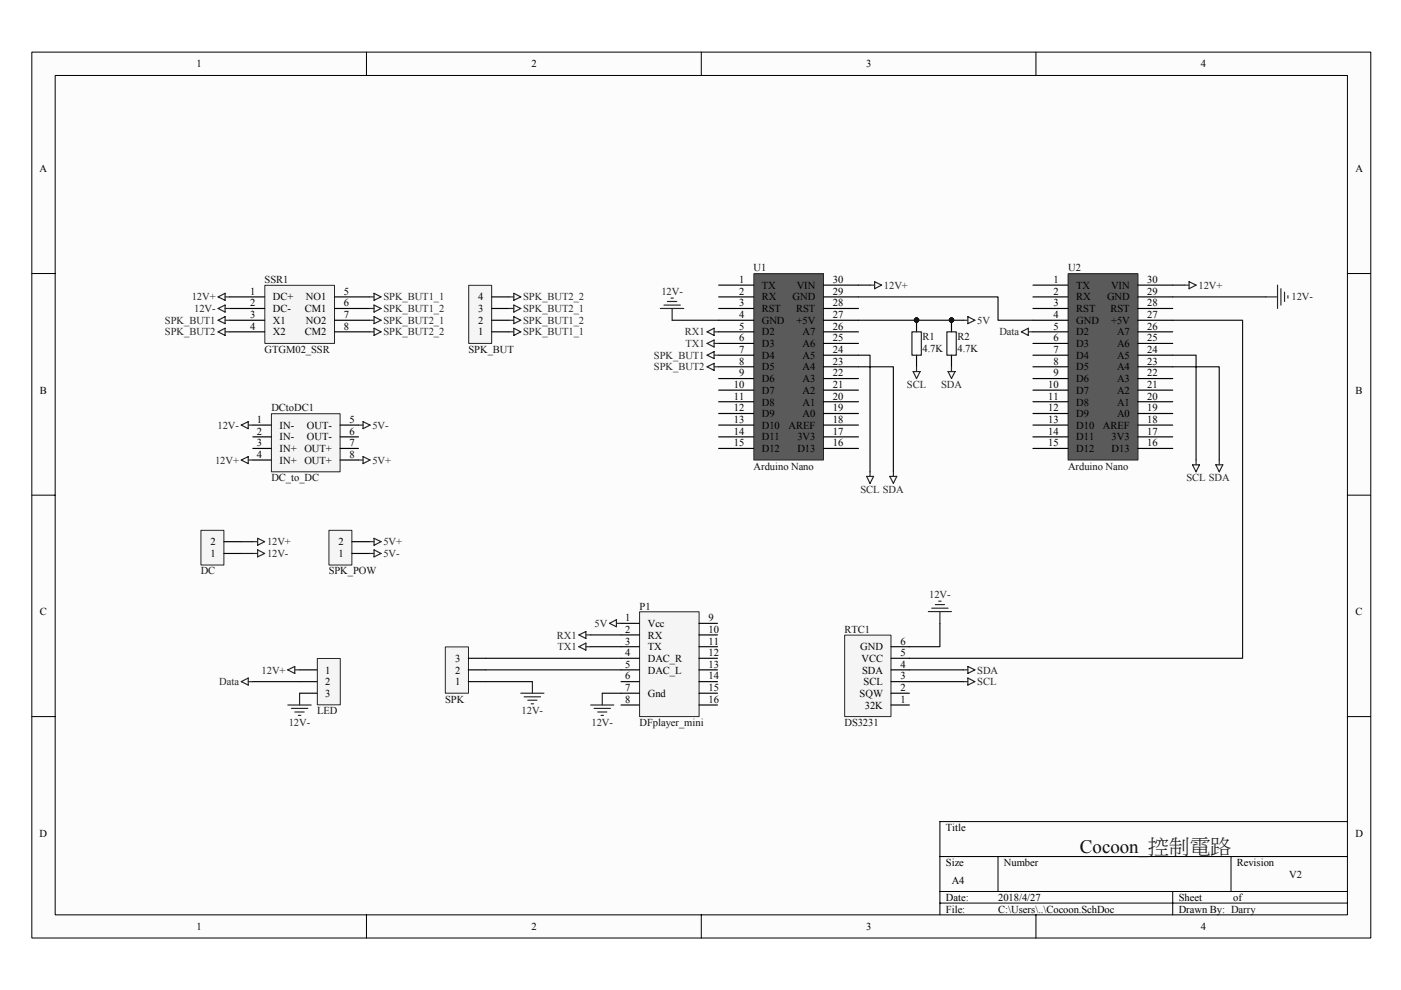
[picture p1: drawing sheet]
<svg xmlns="http://www.w3.org/2000/svg" width="297mm" height="210mm" viewBox="0 0 297 210" stroke-linecap="round" stroke-linejoin="round" font-family="sans-serif">
<path d="M6.8 11.1h283.8v187.8h-283.8z" fill="#fcfcfc"/>
<path d="M6.7 11h283.9v187.9h-283.9z" fill="none" stroke="#000" stroke-width=".21"/>
<path d="M11.7 16h274v178h-274z" fill="#fcfcfc"/>
<g fill="none" stroke="#000" stroke-width=".21">
<path d="M11.7 16h274v178h-274zM77.7 11v5M148.7 11v5M219.6 11v5M6.7 58h5M285.7 58h4.9M6.7 105h5M285.7 105h4.9M6.7 151.9h5M285.7 151.9h4.9M285.7 174.2h-86.4v19.8M77.7 194v4.9"/>
<path d="M148.7 194v4.9M199.3 181.6h86.4M199.3 189h86.4M199.3 191.5h86.4M211.6 181.6v7.4M219.6 194v4.9M248.6 189v5M261 181.6v7.4"/>
</g>
<path d="M135.7 129.8h12.5v22.1h-12.5z" fill="#f5f5f5"/>
<path d="M135.6 129.7h12.6v22.2h-12.6z" fill="none" stroke="#262626" stroke-width=".21"/>
<g fill="none" stroke="#000" stroke-width=".25">
<path d="M131.7 132.2h3.9M131.7 134.6h3.9M131.7 137.1h3.9M131.7 139.6h3.9M148.2 132.2h3.9M148.2 134.6h3.9M148.2 137.1h3.9M148.2 139.6h3.9M131.7 142h3.9M131.7 144.5h3.9M131.7 147h3.9M131.7 149.5h3.9"/>
<path d="M148.2 142h3.9M148.2 144.5h3.9M148.2 147h3.9M148.2 149.5h3.9"/>
</g>
<path d="M179.1 134.7h9.8v17.2h-9.8z" fill="#f5f5f5"/>
<path d="M179.1 134.7h9.8v17.2h-9.8z" fill="none" stroke="#262626" stroke-width=".21"/>
<path d="M188.9 139.6h3.9M188.9 137.1h3.9M188.9 149.5h3.9M188.9 147h3.9M188.9 144.5h3.9M188.9 142h3.9" fill="none" stroke="#000" stroke-width=".25"/>
<path d="M56.2 60.5h14.7v12.3h-14.7z" fill="#f5f5f5"/>
<path d="M56.1 60.5h14.8v12.3h-14.8z" fill="none" stroke="#262626" stroke-width=".21"/>
<path d="M48.7 62.9h7.4M48.7 65.4h7.4M48.7 67.9h7.4M48.7 70.4h7.4M70.9 62.9h7.4M70.9 65.4h7.4M70.9 67.9h7.4M70.9 70.4h7.4" fill="none" stroke="#000" stroke-width=".25"/>
<path d="M42.6 112.5h4.9v7.3h-4.9z" fill="#f5f5f5"/>
<path d="M42.6 112.4h4.9v7.4h-4.9z" fill="none" stroke="#262626" stroke-width=".21"/>
<path d="M47.5 117.3h3.7M47.5 114.8h3.7" fill="none" stroke="#000" stroke-width=".25"/>
<path d="M46.2 62.9l1.5-.7v1.5zM46.2 65.4l1.5-.7v1.5zM47.7 62.9h1M47.7 65.4h1" fill="none" stroke="#262626" stroke-width=".25"/>
<path d="M159.9 58.1h14.7v39.4h-14.7z" fill="#5a5a5a"/>
<path d="M159.8 58h14.8v39.5h-14.8z" fill="none" stroke="#262626" stroke-width=".21"/>
<g fill="none" stroke="#000" stroke-width=".25">
<path d="M152.4 60.5h7.4M152.4 62.9h7.4M152.4 65.4h7.4M152.4 67.9h7.4M152.4 70.4h7.4M152.4 72.8h7.4M152.4 75.3h7.4M152.4 77.8h7.4M174.6 60.5h7.4M174.6 62.9h7.4M174.6 65.4h7.4M174.6 67.9h7.4"/>
<path d="M174.6 70.4h7.4M174.6 72.8h7.4M174.6 75.3h7.4M174.6 77.8h7.4M152.4 80.3h7.4M152.4 82.7h7.4M152.4 85.2h7.4M152.4 87.7h7.4M152.4 90.1h7.4M152.4 92.6h7.4M152.4 95.1h7.4M174.6 80.3h7.4"/>
<path d="M174.6 82.7h7.4M174.6 85.2h7.4M174.6 87.7h7.4M174.6 90.1h7.4M174.6 92.6h7.4M174.6 95.1h7.4"/>
</g>
<path d="M185.4 59.7l1.5 .8-1.5 .7zM184.5 60.5h.9" fill="none" stroke="#262626" stroke-width=".25"/>
<path d="M226.5 58.1h14.8v39.4h-14.8z" fill="#5a5a5a"/>
<path d="M226.5 58h14.8v39.5h-14.8z" fill="none" stroke="#262626" stroke-width=".21"/>
<g fill="none" stroke="#000" stroke-width=".25">
<path d="M219 60.5h7.4M219 62.9h7.4M219 65.4h7.4M219 67.9h7.4M219 70.4h7.4M219 72.8h7.4M219 75.3h7.4M219 77.8h7.4M241.2 60.5h7.4M241.2 62.9h7.4M241.2 65.4h7.4M241.2 67.9h7.4"/>
<path d="M241.2 70.4h7.4M241.2 72.8h7.4M241.2 75.3h7.4M241.2 77.8h7.4M219 80.3h7.4M219 82.7h7.4M219 85.2h7.4M219 87.7h7.4M219 90.1h7.4M219 92.6h7.4M219 95.1h7.4M241.2 80.3h7.4"/>
<path d="M241.2 82.7h7.4M241.2 85.2h7.4M241.2 87.7h7.4M241.2 90.1h7.4M241.2 92.6h7.4M241.2 95.1h7.4"/>
</g>
<g fill="none" stroke="#262626" stroke-width=".25">
<path d="M252.1 59.7l1.5 .8-1.5 .7zM149.9 70.4l1.5-.8v1.5zM149.9 72.8l1.5-.7v1.5zM151.4 70.4h1M151.4 72.8h1M204.2 67.9h1M205.2 67.1l1.5 .8-1.5 .7zM251.1 60.5h1M183.7 101h1.5l-.7 1.5zM184.5 100v1M188.7 101h1.4l-.7 1.5zM189.4 100v1"/>
<path d="M122.7 134.6l1.5-.7v1.5zM122.7 137.1l1.5-.7v1.4zM124.2 134.6h1M124.2 137.1h1M129.2 132.2l1.5-.8v1.5zM130.7 132.2h1M196.8 129.7h4.9M197.5 128.9h3.5M198.3 128.2h2M199 127.5h.5M199.3 129.7v2.5M125.2 149.5h4.9"/>
<path d="M126 150.2h3.4M126.7 151h2M127.4 151.7h.5M127.7 147v2.5M204.2 144.5h1M204.2 142h1M205.2 141.3l1.5 .7-1.5 .8zM205.2 143.8l1.5 .7-1.5 .7z"/>
</g>
<path d="M67.3 139.7h4.9v9.7h-4.9z" fill="#f5f5f5"/>
<path d="M67.3 139.6h4.9v9.8h-4.9z" fill="none" stroke="#262626" stroke-width=".21"/>
<path d="M63.5 142h3.7M63.5 144.5h3.7M63.5 147h3.7" fill="none" stroke="#000" stroke-width=".25"/>
<g fill="none" stroke="#262626" stroke-width=".25">
<path d="M46.2 67.9l1.5-.8v1.5zM46.2 70.4l1.5-.8v1.5zM47.7 70.4h1M47.7 67.9h1M78.3 70.4h1M78.3 62.9h1M78.3 65.4h1M78.3 67.9h1M79.3 62.2l1.5 .7-1.5 .8zM79.3 64.7l1.5 .7-1.5 .8zM79.3 67.1l1.5 .8-1.5 .7zM79.3 69.6l1.5 .8-1.5 .7z"/>
<path d="M149.9 75.3l1.5-.8v1.5zM149.9 77.8l1.5-.8v1.5zM151.4 75.3h1M151.4 77.8h1M216.5 70.4l1.5-.8v1.5zM218 70.4h1M51.2 144.5l1.4-.7v1.4zM52.6 144.5h1M61 142l1.5-.7v1.5zM61 149.5h5M61.8 150.2h3.4M62.5 142h1"/>
<path d="M62.5 151h2M63.3 151.7h.5M63.5 147v2.5M110.4 147h4.9M111.1 147.7h3.5M111.9 148.5h1.9M112.6 149.2h.5M112.9 144.5v2.5"/>
</g>
<path d="M99.4 60.5h4.8v12.3h-4.8z" fill="#f5f5f5"/>
<path d="M99.4 60.5h4.8v12.3h-4.8z" fill="none" stroke="#262626" stroke-width=".21"/>
<path d="M104.2 70.4h3.7M104.2 67.9h3.7M104.2 65.4h3.7M104.2 62.9h3.7" fill="none" stroke="#000" stroke-width=".25"/>
<path d="M107.9 70.4h1M107.9 67.9h1M107.9 65.4h1M107.9 62.9h1M108.9 69.6l1.5 .8-1.5 .7zM108.9 62.2l1.5 .7-1.5 .8zM108.9 64.7l1.5 .7-1.5 .8zM108.9 67.1l1.5 .8-1.5 .7zM53.6 114.8h1M53.6 117.3h1M54.6 114.1l1.5 .7-1.5 .8zM54.6 116.6l1.5 .7-1.5 .8z" fill="none" stroke="#262626" stroke-width=".25"/>
<path d="M57.6 87.8h14.5v12.2h-14.5z" fill="#f5f5f5"/>
<path d="M57.5 87.7h14.6v12.3h-14.6z" fill="none" stroke="#262626" stroke-width=".21"/>
<path d="M53.6 90.1h3.9M53.6 92.6h3.9M53.6 95.1h3.9M53.6 97.5h3.9M72.1 90.1h3.9M72.1 92.6h3.9M72.1 95.1h3.9M72.1 97.5h3.9" fill="none" stroke="#000" stroke-width=".25"/>
<path d="M51.2 97.5l1.4-.7v1.5zM51.2 90.1l1.4-.7v1.5zM52.6 97.5h1M52.6 90.1h1" fill="none" stroke="#262626" stroke-width=".25"/>
<path d="M69.8 112.5h4.8v7.3h-4.8z" fill="#f5f5f5"/>
<path d="M69.7 112.4h4.9v7.4h-4.9z" fill="none" stroke="#262626" stroke-width=".21"/>
<path d="M74.6 117.3h3.7M74.6 114.8h3.7" fill="none" stroke="#000" stroke-width=".25"/>
<path d="M76 97.5h1M76 90.1h1M77 96.8l1.5 .7-1.5 .8zM77 89.4l1.5 .7-1.5 .8zM78.3 114.8h1M78.3 117.3h1M79.3 114.1l1.5 .7-1.5 .8zM79.3 116.6l1.5 .7-1.5 .8z" fill="none" stroke="#262626" stroke-width=".25"/>
<path d="M94.5 137.2h4.8v9.8h-4.8z" fill="#f5f5f5"/>
<path d="M94.4 137.2h4.9v9.8h-4.9z" fill="none" stroke="#262626" stroke-width=".21"/>
<path d="M194.3 67.9v2.5M194.3 75.3v2.5M201.7 67.9v2.5M201.7 75.3v2.5M99.3 139.6h3.7M99.3 144.5h3.7M99.3 142h3.7" fill="none" stroke="#000" stroke-width=".25"/>
<g fill="none" stroke="#262626" stroke-width=".25">
<path d="M140 65.4h5M140.8 64.7h3.4M141.5 63.9h2M142.3 63.2h.5M142.5 65.4v2.5M193.6 78.8h1.5l-.8 1.5zM194.3 77.8v1M201 78.8h1.5l-.8 1.5zM201.7 77.8v1M268.4 62.9h2.5M270.9 60.5v4.9M271.6 61.2v3.5"/>
<path d="M272.3 61.9v2M273.1 62.7v.5M252.8 98.6h1.5l-.7 1.4zM253.6 97.5v1.1M257.8 98.6h1.5l-.8 1.4zM258.5 97.5v1.1"/>
</g>
<g fill="#0e0e0e" stroke="#0e0e0e" stroke-width=".21">
<circle cx="194.3" cy="67.9" r=".46"/>
<circle cx="201.7" cy="67.9" r=".46"/>
</g>
<path d="M193.4 70.4h1.9v4.9h-1.9zM200.8 70.4h1.9v4.9h-1.9z" fill="none" stroke="#1c1c1c" stroke-width=".25"/>
<g fill="none" stroke="#0e0e0e" stroke-width=".25">
<path d="M142.5 67.9h9.9M182 62.9h29.6v5h7.4M182 75.3h2.5v24.7M182 77.8h7.4v22.2M182 60.5h2.5M182 67.9h22.2M248.6 75.3h5v22.2M248.6 77.8h9.9v19.7M248.6 67.9h14.9v71.7h-70.7M248.6 60.5h2.5M248.6 62.9h19.8M51.2 114.8h2.4"/>
<path d="M51.2 117.3h2.4M103 139.6h28.7M125.2 134.6h6.5M125.2 137.1h6.5M199.3 132.2v4.9h-6.5M53.6 144.5h9.9M103 144.5h9.9M103 142h28.7M127.7 147h4M192.8 144.5h11.4M192.8 142h11.4"/>
</g>
<text font-size="4" fill="#0e0e0e" x="228.9" y="180.8">Cocoon_控制電路</text>
<g font-size="2.2">
<text x="41.7" y="14.3">1</text>
<text x="112.7" y="14.3">2</text>
<text x="183.6" y="14.3">3</text>
<text x="254.6" y="14.3">4</text>
<text x="8.4" y="36.5">A</text>
<text x="287.4" y="36.5">A</text>
<text x="156.7" y="60">1</text>
<text x="176.6" y="60">30</text>
<text x="223.4" y="60">1</text>
<text x="243.2" y="60">30</text>
<text x="53" y="62.5">1</text>
<text x="53" y="64.9">2</text>
<text x="57.8" y="63.7">DC+</text>
<text x="64.9" y="63.7">NO1</text>
<text x="72.9" y="62.5">5</text>
<text x="72.9" y="64.9">6</text>
<text x="101.4" y="63.7">4</text>
<text x="156.7" y="62.5">2</text>
<text x="156.7" y="64.9">3</text>
<text x="161.5" y="61.3">TX</text>
<text x="161.5" y="63.7">RX</text>
<text x="168" y="63.7">GND</text>
<text x="168.9" y="61.3">VIN</text>
<text x="176.6" y="64.9">28</text>
<text x="176.6" y="62.5">29</text>
<text x="223.4" y="62.5">2</text>
<text x="223.4" y="64.9">3</text>
<text x="228.2" y="61.3">TX</text>
<text x="228.2" y="63.7">RX</text>
<text x="234.7" y="63.7">GND</text>
<text x="235.6" y="61.3">VIN</text>
<text x="243.2" y="62.5">29</text>
<text x="243.2" y="64.9">28</text>
<text x="53" y="67.4">3</text>
<text x="53" y="69.9">4</text>
<text x="57.8" y="66.2">DC-</text>
<text x="57.8" y="68.7">X1</text>
<text x="57.8" y="71.1">X2</text>
<text x="64.6" y="66.2">CM1</text>
<text x="64.6" y="71.1">CM2</text>
<text x="64.9" y="68.7">NO2</text>
<text x="72.9" y="67.4">7</text>
<text x="72.9" y="69.9">8</text>
<text x="101.4" y="71.1">1</text>
<text x="101.4" y="68.7">2</text>
<text x="101.4" y="66.2">3</text>
<text x="156.7" y="67.4">4</text>
<text x="156.7" y="69.9">5</text>
<text x="161.5" y="66.2">RST</text>
<text x="161.5" y="68.7">GND</text>
<text x="161.5" y="71.1">D2</text>
<text x="168.8" y="66.2">RST</text>
<text x="168.9" y="68.7">+5V</text>
<text x="170.2" y="71.1">A7</text>
<text x="176.6" y="69.9">26</text>
<text x="176.6" y="67.4">27</text>
<text x="223.4" y="67.4">4</text>
<text x="223.4" y="69.9">5</text>
<text x="228.2" y="66.2">RST</text>
<text x="228.2" y="68.7">GND</text>
<text x="228.2" y="71.1">D2</text>
<text x="235.4" y="66.2">RST</text>
<text x="235.6" y="68.7">+5V</text>
<text x="236.8" y="71.1">A7</text>
<text x="243.2" y="69.9">26</text>
<text x="243.2" y="67.4">27</text>
<text x="156.7" y="72.3">6</text>
<text x="156.7" y="74.8">7</text>
<text x="156.7" y="77.3">8</text>
<text x="161.5" y="73.6">D3</text>
<text x="161.5" y="76.1">D4</text>
<text x="170.2" y="76.1">A5</text>
<text x="170.2" y="73.6">A6</text>
<text x="176.6" y="77.3">23</text>
<text x="176.6" y="74.8">24</text>
<text x="176.6" y="72.3">25</text>
<text x="223.4" y="72.3">6</text>
<text x="223.4" y="74.8">7</text>
<text x="223.4" y="77.3">8</text>
<text x="228.2" y="73.6">D3</text>
<text x="228.2" y="76.1">D4</text>
<text x="236.8" y="76.1">A5</text>
<text x="236.8" y="73.6">A6</text>
<text x="243.2" y="77.3">23</text>
<text x="243.2" y="74.8">24</text>
<text x="243.2" y="72.3">25</text>
<text x="8.5" y="83.5">B</text>
<text x="155.6" y="82.3">10</text>
<text x="156.7" y="79.8">9</text>
<text x="161.5" y="78.5">D5</text>
<text x="161.5" y="81">D6</text>
<text x="161.5" y="83.5">D7</text>
<text x="170.2" y="83.5">A2</text>
<text x="170.2" y="81">A3</text>
<text x="170.2" y="78.5">A4</text>
<text x="176.6" y="82.3">21</text>
<text x="176.6" y="79.8">22</text>
<text x="222.3" y="82.3">10</text>
<text x="223.4" y="79.8">9</text>
<text x="228.2" y="78.5">D5</text>
<text x="228.2" y="81">D6</text>
<text x="228.2" y="83.5">D7</text>
<text x="236.8" y="83.5">A2</text>
<text x="236.8" y="81">A3</text>
<text x="236.8" y="78.5">A4</text>
<text x="243.2" y="82.3">21</text>
<text x="243.2" y="79.8">22</text>
<text x="287.4" y="83.5">B</text>
<text x="54.5" y="89.7">1</text>
<text x="74.1" y="89.7">5</text>
<text x="155.6" y="84.7">11</text>
<text x="155.6" y="87.2">12</text>
<text x="155.6" y="89.7">13</text>
<text x="161.5" y="86">D8</text>
<text x="161.5" y="88.4">D9</text>
<text x="170.2" y="88.4">A0</text>
<text x="170.2" y="86">A1</text>
<text x="176.6" y="89.7">18</text>
<text x="176.6" y="87.2">19</text>
<text x="176.6" y="84.7">20</text>
<text x="222.3" y="84.7">11</text>
<text x="222.3" y="87.2">12</text>
<text x="222.3" y="89.7">13</text>
<text x="228.2" y="86">D8</text>
<text x="228.2" y="88.4">D9</text>
<text x="236.8" y="88.4">A0</text>
<text x="236.8" y="86">A1</text>
<text x="243.2" y="87.2">19</text>
<text x="243.2" y="84.7">20</text>
<text x="243.2" y="89.7">18</text>
<text x="54.5" y="92.2">2</text>
<text x="54.5" y="94.6">3</text>
<text x="59.3" y="90.9">IN-</text>
<text x="59.3" y="93.4">IN-</text>
<text x="59.3" y="95.8">IN+</text>
<text x="64.5" y="95.8">OUT+</text>
<text x="65.1" y="90.9">OUT-</text>
<text x="65.1" y="93.4">OUT-</text>
<text x="74.1" y="94.6">7</text>
<text x="74.1" y="92.2">6</text>
<text x="155.6" y="92.2">14</text>
<text x="155.6" y="94.6">15</text>
<text x="161.5" y="90.9">D10</text>
<text x="161.5" y="93.4">D11</text>
<text x="161.5" y="95.8">D12</text>
<text x="167.2" y="90.9">AREF</text>
<text x="169.1" y="95.8">D13</text>
<text x="169.1" y="93.4">3V3</text>
<text x="176.6" y="94.6">16</text>
<text x="176.6" y="92.2">17</text>
<text x="222.3" y="92.2">14</text>
<text x="222.3" y="94.6">15</text>
<text x="228.2" y="90.9">D10</text>
<text x="228.2" y="93.4">D11</text>
<text x="228.2" y="95.8">D12</text>
<text x="233.8" y="90.9">AREF</text>
<text x="235.7" y="95.8">D13</text>
<text x="235.7" y="93.4">3V3</text>
<text x="243.2" y="94.6">16</text>
<text x="243.2" y="92.2">17</text>
<text x="54.5" y="97.1">4</text>
<text x="59.3" y="98.3">IN+</text>
<text x="64.5" y="98.3">OUT+</text>
<text x="74.1" y="97.1">8</text>
<text x="44.6" y="118.1">1</text>
<text x="44.6" y="115.6">2</text>
<text x="71.8" y="118.1">1</text>
<text x="71.8" y="115.6">2</text>
<text x="8.5" y="130.5">C</text>
<text x="132.5" y="131.7">1</text>
<text x="150.2" y="131.7">9</text>
<text x="287.4" y="130.5">C</text>
<text x="132.5" y="134.2">2</text>
<text x="132.5" y="136.7">3</text>
<text x="137.3" y="132.9">Vcc</text>
<text x="137.3" y="135.4">RX</text>
<text x="137.3" y="137.9">TX</text>
<text x="150.2" y="134.2">10</text>
<text x="150.2" y="136.7">11</text>
<text x="182.4" y="137.9">GND</text>
<text x="190.9" y="136.7">6</text>
<text x="68.9" y="142.8">1</text>
<text x="96.5" y="142.8">2</text>
<text x="96.5" y="140.3">3</text>
<text x="132.5" y="139.1">4</text>
<text x="132.5" y="141.6">5</text>
<text x="137.3" y="140.3">DAC_R</text>
<text x="137.3" y="142.8">DAC_L</text>
<text x="150.2" y="139.1">12</text>
<text x="150.2" y="141.6">13</text>
<text x="182.6" y="140.3">VCC</text>
<text x="182.8" y="142.8">SDA</text>
<text x="190.9" y="141.6">4</text>
<text x="190.9" y="139.1">5</text>
<text x="68.9" y="145.3">2</text>
<text x="68.9" y="147.8">3</text>
<text x="96.5" y="145.3">1</text>
<text x="132.5" y="144.1">6</text>
<text x="132.5" y="149">8</text>
<text x="132.5" y="146.5">7</text>
<text x="137.3" y="147.8">Gnd</text>
<text x="150.2" y="144.1">14</text>
<text x="150.2" y="146.5">15</text>
<text x="150.2" y="149">16</text>
<text x="182.3" y="147.8">SQW</text>
<text x="183.1" y="145.3">SCL</text>
<text x="190.9" y="146.5">2</text>
<text x="190.9" y="149">1</text>
<text x="190.9" y="144.1">3</text>
<text x="183.4" y="150.2">32K</text>
<text x="8.4" y="177.4">D</text>
<text x="200.5" y="176.2">Title</text>
<text x="287.4" y="177.4">D</text>
<text x="200.5" y="183.6">Size</text>
<text x="212.9" y="183.6">Number</text>
<text x="262.2" y="183.6">Revision</text>
<text x="200.5" y="191">Date:</text>
<text x="201.8" y="187.3">A4</text>
<text x="211.6" y="191">2018/4/27</text>
<text x="249.9" y="191">Sheet</text>
<text x="261.5" y="191">of</text>
<text x="41.7" y="197.2">1</text>
<text x="112.7" y="197.2">2</text>
<text x="183.6" y="197.2">3</text>
<text x="200.5" y="193.5">File:</text>
<text x="211.6" y="193.5">C:\Users\..\Cocoon.SchDoc</text>
<text x="249.9" y="193.5">Drawn By: Darry</text>
<text x="254.6" y="197.2">4</text>
</g>
<g font-size="2.2" fill="#0e0e0e">
<text x="56.1" y="60">SSR1</text>
<text x="159.8" y="57.5">U1</text>
<text x="226.5" y="57.5">U2</text>
<text x="56.1" y="74.8">GTGM02_SSR</text>
<text x="99.3" y="74.8">SPK_BUT</text>
<text x="195.6" y="72.1">R1</text>
<text x="195.6" y="74.6">4.7K</text>
<text x="203" y="72.1">R2</text>
<text x="203" y="74.6">4.7K</text>
<text x="57.5" y="87.2">DCtoDC1</text>
<text x="159.8" y="99.6">Arduino Nano</text>
<text x="226.5" y="99.6">Arduino Nano</text>
<text x="57.5" y="102">DC_to_DC</text>
<text x="42.6" y="121.8">DC</text>
<text x="69.7" y="121.8">SPK_POW</text>
<text x="135.6" y="129.2">P1</text>
<text x="179" y="134.2">RTC1</text>
<text x="94.4" y="149">SPK</text>
<text x="67.2" y="151.5">LED</text>
<text x="135.6" y="153.9">DFplayer_mini</text>
<text x="179" y="153.9">DS3231</text>
<text x="273.4" y="186.1">V2</text>
</g>
<g font-size="2.2" fill="#262626">
<text x="40.7" y="63.7">12V+</text>
<text x="81.3" y="63.7">SPK_BUT1_1</text>
<text x="110.9" y="63.7">SPK_BUT2_2</text>
<text x="140.2" y="62.5">12V-</text>
<text x="187.4" y="61.3">12V+</text>
<text x="254.1" y="61.3">12V+</text>
<text x="273.8" y="63.7">12V-</text>
<text x="35" y="68.7">SPK_BUT1</text>
<text x="35" y="71.1">SPK_BUT2</text>
<text x="41.2" y="66.2">12V-</text>
<text x="81.3" y="66.2">SPK_BUT1_2</text>
<text x="81.3" y="68.7">SPK_BUT2_1</text>
<text x="81.3" y="71.1">SPK_BUT2_2</text>
<text x="110.9" y="71.1">SPK_BUT1_1</text>
<text x="110.9" y="68.7">SPK_BUT1_2</text>
<text x="110.9" y="66.2">SPK_BUT2_1</text>
<text x="145.2" y="71.1">RX1</text>
<text x="207.2" y="68.7">5V</text>
<text x="211.9" y="71.1">Data</text>
<text x="138.7" y="76.1">SPK_BUT1</text>
<text x="145.3" y="73.6">TX1</text>
<text x="138.7" y="78.5">SPK_BUT2</text>
<text x="192.3" y="82.3">SCL</text>
<text x="199.5" y="82.3">SDA</text>
<text x="46.1" y="90.9">12V-</text>
<text x="79" y="90.9">5V-</text>
<text x="45.6" y="98.3">12V+</text>
<text x="79" y="98.3">5V+</text>
<text x="182.4" y="104.5">SCL SDA</text>
<text x="251.6" y="102">SCL SDA</text>
<text x="56.6" y="115.6">12V+</text>
<text x="56.6" y="118.1">12V-</text>
<text x="81.3" y="115.6">5V+</text>
<text x="81.3" y="118.1">5V-</text>
<text x="197" y="126.7">12V-</text>
<text x="118.1" y="135.4">RX1</text>
<text x="118.2" y="137.9">TX1</text>
<text x="126" y="132.9">5V</text>
<text x="55.5" y="142.8">12V+</text>
<text x="207.2" y="142.8">SDA</text>
<text x="46.5" y="145.3">Data</text>
<text x="207.2" y="145.3">SCL</text>
<text x="61.2" y="153.9">12V-</text>
<text x="110.6" y="151.5">12V-</text>
<text x="125.4" y="153.9">12V-</text>
</g>
</svg>
